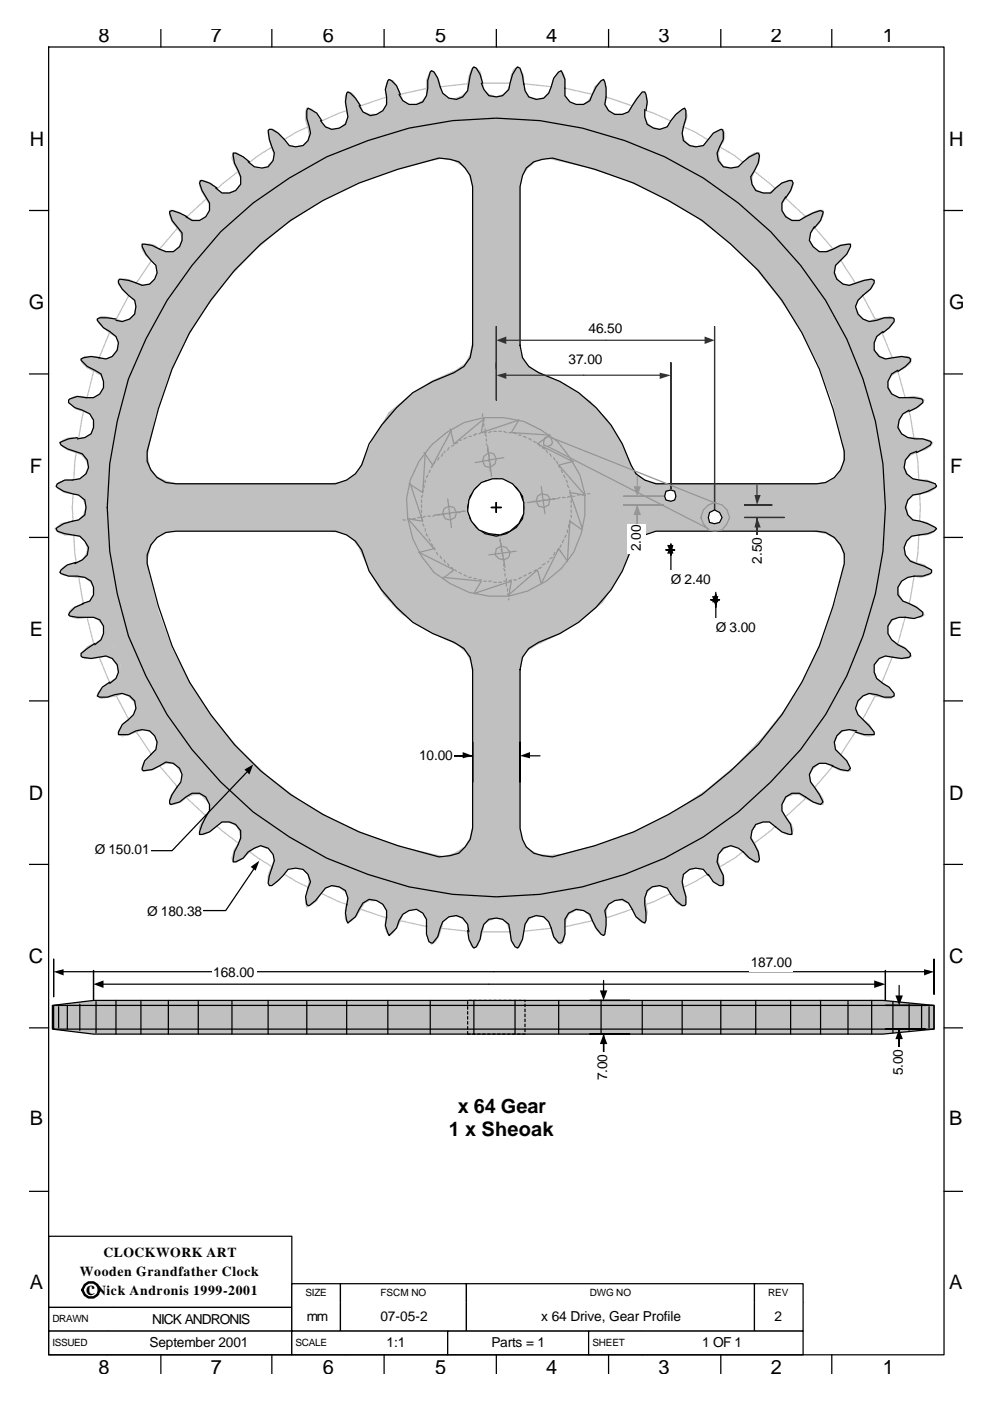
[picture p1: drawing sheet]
<svg xmlns="http://www.w3.org/2000/svg" width="210mm" height="297mm" viewBox="0 0 210 297" stroke-linecap="round" stroke-linejoin="round" font-family="sans-serif">
<path d="M40 45.7l7.1-6.6 7.7-6.1a90.2 90.2 0 0 1 101 0l7.7 6.1 7.2 6.6 6.3 7.4a97.1 97.1 0 0 1 16.1 35.2 89 89 0 0 1-10.8 65.6 83.9 83.9 0 0 1-26.5 28l-8.4 5.1a88.8 88.8 0 0 1-100.3-10.9 88.9 88.9 0 0 1-27.3-39.7l-2.3-9.5a89.2 89.2 0 0 1 0-38.6l2.3-9.5a91.8 91.8 0 0 1 20.2-33.1z" fill="none" stroke="#c0c0c0" stroke-width=".26"/>
<g fill="#c0c0c0" stroke="#c0c0c0" stroke-width=".26">
<path d="M43.7 45.9a79.1 79.1 0 0 1 30.9-19l9.5-2.9 10.1-2.1 11.1-1.4v83.1l-1.6 .3-1.3 .8-.8 1.3-.5 1.6-18.6-20.1 4.3-3.5 4.7-3.1 5.3-2.4 1.9-1.3 1-1.9 .6-2.6v-33.6a6.4 6.4 0 0 0-9-5.1 74.2 74.2 0 0 0-47.9 31.5 71.3 71.3 0 0 0-12.2 31l.5 2.6 1.4 1.9 2.1 1 2.4 .6h32.5l2.4-.3 1.8-.8 1.9-1.8 2.9-6.4 3.4-5.8 18.6 20.1h4.2h-87a110 110 0 0 1 14.2-47.6l5.3-7.4z" fill-rule="evenodd"/>
<path d="M18.3 107.6h83a3.7 3.7 0 0 0 4 4l-20.1 18.5-3.7-4-2.9-4.7-2.4-5.3-1.3-1.9-2.1-1.3-2.7-.3h-33.6l-2.1 .6-1.9 1.3-.8 1.8-.5 2.4 .3 2.9a75.4 75.4 0 0 0 54.5 58.2l8.2 1.9 2.4-.8 2.1-1.3 1-1.9 .6-2.4v-32.8l-.3-2.1-1-2.1-1.9-1.6-6.1-2.9-5.8-3.7 20.1-18.5v-4v87l-11.1-1.3-10.3-2.4a86.2 86.2 0 0 1-40.5-21.7 82.9 82.9 0 0 1-18.8-30.9l-2.9-9.5-2.1-10.4z" fill-rule="evenodd"/>
<path d="M105.3 107.6h86.8a121.4 121.4 0 0 1-9.8 39.7l-4.5 7.9-5 7.4-6.1 6.6-6.6 5.9-7.2 5.3a103.1 103.1 0 0 1-36.7 12.9l-10.9 1.3v-83a3.7 3.7 0 0 0 4-4l18.5 20.1-4.2 3.4-4.8 3.2-5 2.4-2.1 1.3-1.1 1.9-.3 2.6v33.6a5.5 5.5 0 0 0 6.1 5.3l2.9-.2a75.9 75.9 0 0 0 52.1-38.7l3.5-7.7 2.6-7.9 1.9-8.2a6.3 6.3 0 0 0-6.6-6.1h-34.7l-2.1 1.1-1.9 1.8-2.6 6.4-3.7 5.8-18.5-20.1z" fill-rule="evenodd"/>
<path d="M105.3 20.5a109.7 109.7 0 0 1 39.4 10.1l8.2 4.5a72.9 72.9 0 0 1 29.4 33.1l3.7 8.7 2.9 9.5 1.9 10.3 1.6 10.9h-83.1a4.1 4.1 0 0 0-4-4l19.8-18.5 3.8 4 2.9 4.7 2.3 5.3 1.4 1.9 2.1 1.3 2.6 .3h33.6a5.5 5.5 0 0 0 5.3-6.1l-.2-2.9-2.2-8.2-2.9-8-3.7-7.4-4.7-6.9a68.5 68.5 0 0 0-25.4-21.6l-7.4-3.5-8.2-2.6-8.2-1.9-2.4 .5-1.9 1.6-1.3 1.9-.3 2.4v34.9l1.1 2.1 1.8 1.6 6.4 2.9 5.5 3.7-19.8 18.5v4z" fill-rule="evenodd"/>
<path d="M160.6 40.4l1.3 .5h1.3l2.7-2.1 1.3-.5h.8l.3 .8-.3 .8-2.1 3.4v1.3l.8 1.6z" fill-rule="evenodd"/>
<path d="M147.1 31.7a27.1 27.1 0 0 1 6.6 3.7l1.6 .2 1.3-.2 1.1-.8 1-1.4 1.4-.7h1v1.5l-1 2.2a3.3 3.3 0 0 0 .5 4.5l-2.4-.8-1.8-1.4a40.7 40.7 0 0 1-9.3-6.6z" fill-rule="evenodd"/>
<path d="M141.6 28.8l1 .2 4 1.9 1.3 .2 1.3-.2 2.1-2.4 1.1-.8 1.1-.3a3.2 3.2 0 0 1-.8 3.7l-.3 1.6 .3 1.3 .8 1.4a10.1 10.1 0 0 1-5.3-2.4l-2.4-1.1-2.1-1.3-2.4-1.6z" fill-rule="evenodd"/>
<path d="M132.8 25.6a19.6 19.6 0 0 1 6.1 1.6l1.3 .2 1.4-.5 1.8-2.6 1.9-1.4 .5 1.6-.8 2.4-.3 1.6 .6 1.3 1 1.1-.3 .2-4.7-1.6a31.7 31.7 0 0 1-8.5-3.9z" fill-rule="evenodd"/>
<path d="M125.4 23.2l5.3 1.1h1.6l1-.6 1.6-2.6 1.1-1.1 .8-.5 .5 1.6v1a3.5 3.5 0 0 0 1.1 5.1l-.3 .2-2.9-.5-9-2.9-.8-.5z" fill-rule="evenodd"/>
<path d="M115.4 21.6l.8-.3 6.3 1.1 1.3-.3 1.1-.8 .8-1.3 .5-1.6 1.1-1 .8-.6 .5 1.6v2.4l-.3 1.3 .8 1.4 1.3 1-.5 .3a113.8 113.8 0 0 1-14.3-2.9z" fill-rule="evenodd"/>
<path d="M107.7 20.8h3.7l2.6 .3 1.4-.3 1-1 1.1-3 .8-1.3 .8-.5 .5 .8 .3 .8v3.7l.7 1.3 1.6 .8v.3h-5.3l-2.6-.3-6.4-1.1-.5-.2z" fill-rule="evenodd"/>
<path d="M109 14.7l.8-.5a3.7 3.7 0 0 1 1.3 3.7l.3 1.3 .8 1.3 1.6 .6h-2.7l-2.4-.3h-1.8l-1.6-.3 1.6-.5 .8-.8 .5-1.3 .3-1.8z" fill-rule="evenodd"/>
<path d="M191 95.4l.3 .6 .5 3.1 .8 1.6 .8 .8 1.6 .3h1.6l1.3 .5 .8 .8a4.5 4.5 0 0 1-3.4 1.6l-1.6 .3-1.1 1-.5 1.6v-.5l-.5-1.4-.6-4.5v-2.1l-.2-1.8z" fill-rule="evenodd"/>
<path d="M188.9 85.1a14.1 14.1 0 0 1 1.9 5.8l.5 1.1 1.3 .8h1.3l3.2 .5 .8 .5-.5 .8-.8 .6-3.5 1.3-1 1-.3 1.6h-.2a64.9 64.9 0 0 1-2.7-11.9z" fill-rule="evenodd"/>
<path d="M187.1 79.3l.2 .3 1.3 2.9 .8 1.3 1.4 .5h1.3l1.6-.3 1.6 .3 .8 .5-.6 .8-1.3 1.1-2.6 1.1-.8 1.3-.3 1.6-1.6-3.7-.5-2.2-.8-2.1z" fill-rule="evenodd"/>
<path d="M180.4 63.9l.8 .8 2.2 4 2.3 5.8 1.1 1.1 1.1 .5 3.1-.5h1.6l.8 .5-.3 .8-.5 .5-1 .8-2.4 1.4-.8 1v1.6l.2 1.1h-.2l-.8-.8-3.5-6.9-2.1-6.1-1-2.4-.6-1.8z" fill-rule="evenodd"/>
<path d="M178.6 61.6l.5 .2 .8 1.1 1.1 1.6 1 2.1 1.1 1 1.3 .6 1.3-.6 3.2-.5 .8 .5a3.8 3.8 0 0 1-2.6 3l-1.1 .7-.5 1.4v1.6h-.3l-1.6-2.2-1-2.1-1.4-2.1z" fill-rule="evenodd"/>
<path d="M170.9 50.7l3.2 3.5 3.7 5.2 1.1 .8 1.3 .3 2.9-1.1 1.6-.2 .8 .2-.6 1.6-2.9 2.7-.5 1.3 .5 2.4h-.2l-.8-1.1-1.6-1.6-1.6-2.3-1.9-2.4-1.5-2.9-1.6-2.4-1.9-3.5z" fill-rule="evenodd"/>
<path d="M172.5 52.6l1.3 .8h1.4l2.9-1.4 1.3-.2h1l-.5 1.6-.5 .8-2.1 2.1-.3 1.3 .5 1.6-3.1-4z" fill-rule="evenodd"/>
<path d="M167 46.2l1.3 .5h1.3l1.1-.8 1.5-.7 1.4-.6h1v1.1l-.8 1.6-1.8 2.1-.3 1.6 .8 1.3-4.8-5z" fill-rule="evenodd"/>
<path d="M172.2 162.9l-.5 1.6 .3 1.3 1.8 2.4 .8 1.3v1.1h-1l-4-2.1h-1.3l-1.6 .5 4.7-5z" fill-rule="evenodd"/>
<path d="M176.5 157.1l1-.8-.5 1.3 .3 1.3 2.1 2.1 .8 1.4 .2 1h-1.5l-1.1-.2-1.3-.8-1.3-.6h-1.4l-1.3 1.1 1.3-2.4 1.6-1.8z" fill-rule="evenodd"/>
<path d="M182.3 147l.3-.2v.7a3.1 3.1 0 0 0 .5 5.1l1.3 1 .8 1.4 .3 .8-.8 .2h-.8l-1.1-.2-2.6-1.1-1.3 .3-1.4 1 .3-1 1.9-3.7z" fill-rule="evenodd"/>
<path d="M186.3 137.5l.2-.3-.2 1.9-.8 2.1v1.3l.5 1.3 2.4 1.9 1 1.1 .3 .7-.8 .6a15.5 15.5 0 0 1-4.5-1.1l-1.3 .5-1.1 1.1 .3-1.8 2.4-6.4z" fill-rule="evenodd"/>
<path d="M189.2 127.4l.5-.5-.5 3.7-.8 2.4v1.6l.8 1 1 .8 1.6 .8 1.1 1.1 .5 .8-.8 .5h-1.8l-2.9-.5-1.4 .5-1 1.3a26.3 26.3 0 0 1 2.4-10z" fill-rule="evenodd"/>
<path d="M191 118.7l.3 .5v1.1l-.3 2.1-.5 2.4 .3 1.3 .8 1.3 2.6 1.1 1.3 1.1 .6 .8-.8 .5h-.8l-1.1 .2-1.3-.2h-1.6l-1.1 .5-1 1.3h-.3a49 49 0 0 1 2.9-14z" fill-rule="evenodd"/>
<path d="M191.6 111.3h.2l.3 .8-.3 1.8v2.4l.3 1.4 .8 1 3.2 1.1 1 .8 .5 .8a3.7 3.7 0 0 1-3.7 .7l-1.5 .3-1.1 .8-.8 1.3-.3-.2a64.8 64.8 0 0 1 1.4-13z" fill-rule="evenodd"/>
<path d="M192.4 107.9l.2 1.3 1.1 1 2.9 .6 2.1 1.3a3.7 3.7 0 0 1-3.7 1.3l-1.6 .3-1 .8-.6 1.6v-5.1z" fill-rule="evenodd"/>
<path d="M105.3 194.6a43.8 43.8 0 0 1 10.3-1.3l.8 .3-1 .3a3.7 3.7 0 0 0-4.3 3.4l-.2 1.6-.6 1.6-.5 .5-1.1-1.1-1-3.9-.8-1.1z" fill-rule="evenodd"/>
<path d="M113.8 193.9l4.7-1.4 5.1-1 2.1-.3h2.1a14.1 14.1 0 0 1-5.8 1.9l-1.4 .8-.5 1-.2 1.3v1.9l-.3 1.3-.5 .8a3.7 3.7 0 0 1-2.2-3.4l-.5-1.4-1-1-1.6-.3z" fill-rule="evenodd"/>
<path d="M122.2 192.8l1.4-.8 1.8-.5a27.6 27.6 0 0 1 9.3-2.4l-.8 .5-3.7 1.3-1.1 .8-.5 1.4v2.9l-.5 2.3a4.7 4.7 0 0 1-2.4-3.1l-.8-1.3-1.1-.8z" fill-rule="evenodd"/>
<path d="M130.4 190.7l2.4-1.6 6.9-2.9 2.1-.6 1.3-.5h.6l-1.4 1.1-3.9 1.8-1.1 1.1-.5 1.3 .5 2.9-.5 2.4-.8-.3-.5-.5-.8-1-1.4-2.4-1.3-.6z" fill-rule="evenodd"/>
<path d="M138.6 187.8l1.4-1.1 3.9-2.4 5.3-2.4h.6l-.6 .6-3.2 1.8-1 1.1-.3 1.3 .8 3.2v1.3l-.2 .8h-.8l-.8-.5-2.1-3.2-1.4-.5z" fill-rule="evenodd"/>
<path d="M146.3 184.3l2.1-1.6 2.1-1 1.6-1.1 1.4-.5-1.1 1.1v1.3l.3 1.3 .8 1.6 .2 1.6-.2 .8-1.6-.6-2.7-2.9-1.3-.5z" fill-rule="evenodd"/>
<path d="M153.7 179.8a30.4 30.4 0 0 1 6.6-4.7l-.8 1-.2 1.3 1.6 3 .2 1.3-.2 1h-.8l-.6-.5-1-.5-1.9-2.1-1.6-.3z" fill-rule="evenodd"/>
<path d="M160.3 174.8l3.7-3.4 2.7-2.2-.8 1.4v1.3l.8 1.3 1 1.3 .6 1.4-.3 1a3.8 3.8 0 0 1-3.4-1.8l-1.4-.8h-1.3z" fill-rule="evenodd"/>
<path d="M43.7 169l3.9 3.4 1.3 1.3 .8 1.1-1.3-.5h-1.3l-2.4 1.8-1.3 .8h-1.1v-1.6l2.1-3.4v-1.3z" fill-rule="evenodd"/>
<path d="M50 174.8l2.1 1.6 2.1 1.3 1.4 1.3 1 .8-1.3-.5-1.3 .5-1.1 .8-1.3 1.3-1.3 .8h-.8l-.3-.8 .5-1.8a3.5 3.5 0 0 0 .3-5.3z" fill-rule="evenodd"/>
<path d="M56.9 179.6l1 .2a51.6 51.6 0 0 1 11.4 6.1l.5 .5h-.5l-1.3-.5-4-1.8-1.6-.3-1.3 .3-1.8 2.3-1.4 1.1h-.8a3.7 3.7 0 0 1 .6-3.7l.5-1.6-.3-1.3z" fill-rule="evenodd"/>
<path d="M64.3 184.3l1.1 .3a25.6 25.6 0 0 1 8.2 3.7l-3.5-.5-1 .5-1.1 1.1-.8 1.5-1.1 .8-1 .6-.3-.8v-.8l.8-4-.2-1.3z" fill-rule="evenodd"/>
<path d="M72 187.8l2.9 .2 2.1 .8a22.7 22.7 0 0 1 8.7 3.2h-1.6l-4.2-1.1h-1.6l-1 .6-1.6 2.6-1.1 1.1-.8 .5-.5-.8v-1.8l.5-3-.5-1-1.3-1.1z" fill-rule="evenodd"/>
<path d="M79.9 190.7h2.9l2.4 .5 2.4 .3 6.3 1.8-.2 .3h-1.4l-4.2-.8-1.6 .3-1 .8-1.4 2.9-.8 1-.8 .5a3.7 3.7 0 0 1-.5-3.9v-1.3l-.8-1.4z" fill-rule="evenodd"/>
<path d="M88.4 192.5l7.6 .3 5.9 1.1 .5 .2-.3 .3h-3.1l-2.4-.3-1.6 .3-1.1 1-.8 2.9-.8 1.4-.8 .5a7.1 7.1 0 0 1-1-5.3l-.8-1.3-1.3-.8z" fill-rule="evenodd"/>
<path d="M96.8 194.1l6.9 .3 1.3 .2-1.3 .6-1 .8-.8 3.1-.6 1.4-.8 .5-.5-.5a12.9 12.9 0 0 1-.8-4.5l-1-1.4z" fill-rule="evenodd"/>
<path d="M11.6 112.1l1.4-1.1 3.7-.8 1-1 .6-1.6a35.4 35.4 0 0 1 1 11.1h-.3l-.5-2.6-.5-1.6-1.1-.8-1.3-.3h-1.8l-1.4-.5z" fill-rule="evenodd"/>
<path d="M13.2 120.6l.6-.6 1-.2 2.7-1.1 .8-1 .5-1.6 .5 1a71.3 71.3 0 0 1 2.4 11.1v1.9l-.8-1.3-1.1-4.5-.8-1.1-1-.8h-1.6l-2.9-.5-.8-.5z" fill-rule="evenodd"/>
<path d="M14.8 129.6l.5-.6 3.7-1.6 .8-1.3v-1.6a18.9 18.9 0 0 1 3 7.7l1 3.7v1.1h-.3l-1-2.4-.5-1.9-1.1-1.3-1.1-.5h-1.3l-1.8 .2-1.4-.2-.7-.5z" fill-rule="evenodd"/>
<path d="M22 132.7a34.6 34.6 0 0 1 3.7 9.6l-1.9-2.7-1.3-.5-3.2 .5h-1.3l-.8-.5 .3-.8 1.3-1.3 1.3-.6 1.3-.8 .6-1z" fill-rule="evenodd"/>
<path d="M24.9 140.9l1 1.1 1.1 1.6 1 2.1 1.4 2.1 1.8 4.5-.2 .3a24.6 24.6 0 0 0-3.7-5.1l-1.4-.5-1.3 .5-3.2 .6-.8-.6 .3-.7 1.3-1.4 2.4-1.6 .5-1.3z" fill-rule="evenodd"/>
<path d="M28.6 148.6l1.3 2.4 1.3 1.8 1.6 3-1.3-.8-1.1-.3-3.1 1.1-1.4 .2-.8-.2v-.8l1.1-1.6 2.4-1.9 .2-1.3z" fill-rule="evenodd"/>
<path d="M33.1 156l4.7 6.6-1.3-.8h-1.3l-1.3 .6-1.4 .8-2.3 .2v-.8l.2-.8 2.7-2.9 .2-1.3z" fill-rule="evenodd"/>
<path d="M38.1 162.9l4.8 5 .8 1.1a4 4 0 0 0-5.3 1l-1.6 .6h-.8v-1.1a9 9 0 0 1 2.6-3.7v-1.6z" fill-rule="evenodd"/>
<path d="M36 44.6h.8l.8 .3 3.4 1.8h1.3l1.4-.5-3.2 3.7-2.4 2.4 .5-1.6-.2-1.3-1.9-2.4-.5-1.3z" fill-rule="evenodd"/>
<path d="M30.2 51.8h1.5l1.1 .2 1.1 .8 1.3 .6h1.6l1.3-1.1a33.5 33.5 0 0 1-5 6.6l.2-1.3-.2-1.3-.8-1.1-1.3-1-.8-1.4z" fill-rule="evenodd"/>
<path d="M25.1 59.4a3.7 3.7 0 0 1 3.7 .6l1.6 .5 1.3-.3 1.4-1-.3 .8a67.6 67.6 0 0 1-4.5 8.7l-1 1.3v-.5l1.3-3.2 .2-1.3-.2-1.3-2.4-2.1-1.1-1.4z" fill-rule="evenodd"/>
<path d="M20.6 67.6l.8-.5a15.5 15.5 0 0 1 4.5 1.1l1.6-.6 1.3-1.3v.8l-2.1 6.6-3.2 6.9-.7 1.1h-.3v-.8l.5-1.9 1.9-5 .2-1.3-.5-1.4-1.3-.7-1.3-1.1-1.1-1.1z" fill-rule="evenodd"/>
<path d="M17.2 76.1l.8-.5h1.8l2.7 .5 1.3-.5 1.1-1.3 .5-.3-1.3 6.9-2.7 7.9-.8 1.6-.5 .5v-1.3l1.9-7.4v-1.6l-.6-1-2.9-1.6-1-1.1z" fill-rule="evenodd"/>
<path d="M14.6 84.8l1.3-.8 3.9 .3 1.4-.5 .8-1.3 .2 .5-.8 5.8-1 4.2-.8 1.6 .2-5.5-.8-1.3-2.9-1.1-1-1.1z" fill-rule="evenodd"/>
<path d="M12.7 93.8a3.7 3.7 0 0 1 3.7-.8l1.6-.2 1.3-.8 .5-1.3h.3l.3 1v1.9l-1.1 9.2-.3 1.4-.2 .5-.3-.3v-3.2l.3-2.3-.5-1.4-.8-1-2.9-1.1-1.4-.8z" fill-rule="evenodd"/>
<path d="M12.4 102.3l1.9-.5h1.3l1.3-.3 1.1-.8 .8-1.6-.3 6.9-.2 1.3-.6-1.3-.8-1-3.1-.6-1.4-.8-.5-.5z" fill-rule="evenodd"/>
<path d="M100 14.7l.5-.5 1.4 1.1 .8 3.9 1 .8 1.6 .5a62 62 0 0 1-10.3 1.4l-.8-.3 4-1.3 1-1.1v-1.3l.3-1.6z" fill-rule="evenodd"/>
<path d="M91.5 15l.8 .5 .8 1.6 .3 1.3 .5 1.4 1.1 1 1.6 .3v.2a69.5 69.5 0 0 1-11.9 2.7h-2.2a14.1 14.1 0 0 1 5.9-1.9l1.3-.8 .8-1v-3.2l.5-1.3z" fill-rule="evenodd"/>
<path d="M82.5 16.8l.8 .3 1.1 1.6 1.1 2.6 1 .8 1.9 .3-2.4 .8a25.5 25.5 0 0 1-8.5 2.4v-.3l2.7-1 1.3-.8 .5-1.4v-1.3l-.2-1.8 .2-1.4z" fill-rule="evenodd"/>
<path d="M73.8 19.5l.8 .3 .5 .5 .6 1 .8 1.1 .5 1.3 1.3 .6h1.6l.3 .2-1.1 .5-1.3 1.1-7.2 2.9-3.4 1.1h-.5l1.3-1.1 4.2-1.8 1.1-1.1 .5-1.3-.5-2.9v-1.6z" fill-rule="evenodd"/>
<path d="M65.1 22.9l1 .3 1.4 1.3a3.7 3.7 0 0 0 4.5 2.9l-2.4 1.6-7.2 3.5-.2-.3 2.1-1.3 1.1-1.1 .2-1.3-.8-3.2v-1.3z" fill-rule="evenodd"/>
<path d="M57.1 27.4h.8l.8 .6 .8 .8 1.6 2.1 1.6 .2 1.6-.2-2.4 1.6-3.7 2.1-1.3 .5 1-1.1 .3-1.3-1.1-2.9-.2-1.6z" fill-rule="evenodd"/>
<path d="M49.5 32.5h.8l1.6 1 2.1 2.1 1.3 .3 1.6-.5-4 3.1-2.6 1.6 .8-1v-1.4l-1.9-4.2z" fill-rule="evenodd"/>
<path d="M42.3 38.3a4.5 4.5 0 0 1 3.7 1.8l1.1 .8h1.3l1.6-.5-5 4.8-1.1 .7 .5-1.3v-1.3l-1.5-2.6-.6-1.4z" fill-rule="evenodd"/>
</g>
<g fill="none" stroke="#000" stroke-width=".26">
<path d="M102.1 17.6l.6 1.4 1 1.3 1.6 .2 1.3-.2 1.3-1.3 .8-3.2 1.1-1.6 .5 .3 .6 1.6 .2 1.8M102.4 17.6l-.5-1.8-.8-1.3-.6-.3-.2 .3-.6 1.6-.5 3.1a3 3 0 0 1-3.2 1.9 3 3 0 0 1-2.6-2.7l-.5-1.8-.8-1.3-.6-.3-.2 .3-.5 1.8v1.6l-.3 1.6-.8 1.3a3.2 3.2 0 0 1-5-1.6M111.1 17.6l.3 1.6 .8 1.3a2.98 2.98 0 0 0 4.7-2.1l.6-1.8 1-1.3 .6-.3 .8 1.8v3.5a3.4 3.4 0 0 0 5.2 1l1.4-2.9 1-1.3 .6-.3a7.6 7.6 0 0 1 .2 5.3 3.2 3.2 0 0 0 5 1.6l1.9-2.9 1.1-1.3h.5l.3 .5 .2 1.6-.2 1.9M46 39.9l-1.6-1.1-1.8-.5-.3 .5 .6 1.6 1.5 2.6a3 3 0 0 1-1.4 3.4 3 3 0 0 1-3.6-.5M52.9 34.3l-1.3-1.1-1.6-.7h-.5l.2 2.1 1.4 2.9v1.6l-1.1 1.3-1.3 .5h-1.6l-1.3-1M68.3 25.6l-1.1-1.6-1.8-1.1-.3 .6v1.5l.5 1.9a3.1 3.1 0 0 1-.7 3.5 3.1 3.1 0 0 1-3.5 .5l-2.4-2.7-1.3-.8h-.6l-.2 .3 .2 1.8 1.1 3-.3 1.5-1 1.4-1.3 .2-1.6-.2-1.3-1.1M76.5 22.4l-1.1-1.6-1.1-1-.5-.3-.2 .3-.3 1.8 .5 3.2-.5 1.6-1.3 .8-1.6 .2-1.3-.5-1.1-1.3M84.9 20l-.8-1.8-1-1.1-.6-.3-.2 .3-.5 1.9 .2 1.5a3.3 3.3 0 0 1-3.4 4l-1.6-.8-.8-1.3M111.7 35.6l1.5-1.3 1.9-.5 2.1-.3a86.2 86.2 0 0 1 31.8 13.2l6 5.1a68.4 68.4 0 0 1 18.8 26.4l2.9 8.5 2.4 9a6 6 0 0 1-5.8 6.9h-34.1l-2.4-.8-1.9-1.3-1-1.9a30.1 30.1 0 0 0-19.6-19.6l-2.1-1.3-1.3-1.9-.6-2.6v-33.6l.6-2.4zM136.8 23.2v1.6l.5 1.6 1.3 .8 1.4 .2 1.6-.5a8.1 8.1 0 0 1 3.7-4l.2 .6v1.5l-.8 3.2 .3 1.6 1.3 1.1 1.3 .2 1.6-.2 2.1-2.7 1.9-.8 .3 .6v1.5l-1.4 3 .3 1.5 1.1 1.4 1.5 .2 1.6-.2a8.1 8.1 0 0 1 4.3-2.9l.2 .5-.2 1.6-1.6 2.9 .2 1.6 .8 1.3 1.6 .5h1.6l2.4-2.1 1.6-.5h.5l.3 .5-.6 1.6-1 1.6M39.7 45.9l-1.6-.7-1.6-.6-.5 .3 .5 1.8 2.1 2.7v1.6l-.5 1.3-1.3 1.1h-1.6l-2.9-1.4-2.1-.2v.5l.8 1.6 1 1.3a2.86 2.86 0 0 1 .8 4 2.86 2.86 0 0 1-4 .8l-1.5-.6-1.9-.2-.3 .2v.6l.8 1.3 2.7 2.4a3.1 3.1 0 0 1-.5 3.5 3.1 3.1 0 0 1-3.5 .7M46.8 49.1l6.9-6.1 7.7-5.3a82.5 82.5 0 0 1 105.4 14.9 82.5 82.5 0 0 1 3.1 106.3l-6.4 6.9a81.6 81.6 0 0 1-58.2 24.3l-9.3-.5-9.2-1.6-8.7-2.6-8.8-3.5-7.9-4.5-7.7-5.2a87.5 87.5 0 0 1-26.4-37.4l-2.4-8.9a79.8 79.8 0 0 1 0-36.6l2.4-9a90 90 0 0 1 19.5-31.2z"/>
<path d="M55.3 51.8a77.4 77.4 0 0 1 29.1-15.9l8.7-2.4 2.4 .3 1.9 .5 1.3 1.3 1 1.6 .6 2.4v33.6l-.6 2.6-1.3 1.9-2.1 1.3-4.5 1.9-4.2 2.4-3.5 3.1-3.1 3.7-2.7 4-1.6 4.5-1.3 1.9-1.8 1.3-2.4 .8h-33.9a5.9 5.9 0 0 1-6.1-6.9l2.4-9a72.5 72.5 0 0 1 21.7-34.9zM166.7 41.7a2.99 2.99 0 0 0 0 4.2 2.99 2.99 0 0 0 4.2 0l1.6-.7 1.6-.6 .5 .3-.5 1.8-1.3 1.6M172.8 48.1l-.8 1.3-.3 1.6 .8 1.3 1.3 1.1h1.6l2.9-1.4 2.1-.2v.5l-.7 1.6-2.4 2.4a3 3 0 0 0 2.9 4.2l3.2-1.1 1.5-.2 .6 .2v.6l-.8 1.3-2.7 2.4-.5 1.3a3.3 3.3 0 0 0 4.5 2.9l1.6-.5h1.8l.3 .2v.6l-1.1 1.3-1.3 1.1M21.2 75.8l-1.9-.2-1.6 .2-.5 .3v.3l1.3 1.3 2.9 1.6 .6 1.6a2.98 2.98 0 0 1-3.7 3.4l-1.9-.3-1.6 .6-.2 .2v.6l1.3 1 1.6 .6a3.1 3.1 0 0 1 2.4 3.5 3.1 3.1 0 0 1-3.5 2.5M24.6 67.6l-1.8-.2h-1.6l-.6 .2v.3l1.4 1.6 1.3 .8a3 3 0 0 1 1.6 4 3 3 0 0 1-4 1.5M187.3 70.3l-1.3 1-.5 1.4v1.6l1 1.3 1.4 .5 3.4-.5 1.6 .2 .2 .3v.5l-1 1.1-1.6 1.1M190.5 78.5a3.1 3.1 0 0 0-1.3 5l1.6 .8h3.1l1.6 .3 .3 .2v.6l-1.3 1-1.6 .8M16.4 92.8l-1.8 .2-1.9 .8 .3 .6 1.3 .8 3.2 1a3.1 3.1 0 0 1 1.1 3.6 3.1 3.1 0 0 1-3.3 2h-1.5l-1.6 .8-.3 .5 1.6 1.1 3.2 .8 1.3 1 .3 1.6-.3 1.6-1.3 1-3.2 .8-1.6 1.1 .3 .5 1.6 .6 3.1 .5 1.1 1 .8 1.4-.3 1.6-1 1-1.6 .8M192.9 87l-1.3 .8-.8 1.3-.3 1.6 .8 1.3 1.3 .8 1.6 .2h1.6l1.6 .6 .2 .2-.2 .6-2.9 1.6M194.5 95.7a3.1 3.1 0 0 0-2.7 3.3 3.1 3.1 0 0 0 3.2 2.8l1.8 .2 1.6 .6 .3 .5a9.9 9.9 0 0 1-5 1.9 2.95 2.95 0 0 0-1.5 3.4 2.95 2.95 0 0 0 3.1 2.1l1.5 .5 1.9 1.1-.5 .5-1.4 .6-1.8 .2a3.1 3.1 0 0 0-3.2 2.8 3.1 3.1 0 0 0 2.7 3.3l1.6 .5 1.5 .8v.6l-.2 .2-1.6 .5h-1.9a3.3 3.3 0 0 0-3.4 4l1.1 1.3 2.9 1.4 1.3 1v.6l-.3 .2-1.6 .5-1.8-.2h-1.3l-1.6 .5-.8 1.3v1.6l.8 1.3 1.3 1.1 1.6 .8 1 1.1v.5l-.2 .2-1.6 .3-3.4-.5-1.4 .5-1 1.3v1.6l.5 1.3 1.3 1.1 1.3 .8 1.1 1.3v.5l-.5 .3h-1.6l-1.6-.5a3.3 3.3 0 0 0-4.5 2.9l.5 1.3 2.4 2.4 1.1 1.3v.6h-2.1l-1.9-.6M16.1 119.2l-1.8 .6-1.3 1-.3 .6 .3 .2 1.6 .5h1.8l1.6 .3 1.3 .8 .5 1.3v1.6l-.8 1.3-1.5 .6M33.3 113.9l1.9-1 2.1-.3h33.9l2.4 .8 1.8 1.3 1.3 1.9 1.6 4.5 2.7 4 3.1 3.7 3.5 3.1 4.2 2.4 4.5 1.9 2.1 1.3 1.3 1.8 .6 2.7v33.6l-.6 2.4-1 1.6-1.3 1.3-1.9 .5-2.4 .3-8.7-2.4a73.3 73.3 0 0 1-44.2-34.7l-3.7-7.6-2.9-8.5-2.4-9v-1.8l.8-2.2z"/>
<path d="M101.1 103.4l1.8-1.4 2.4-.5 2.1 .5 2.1 1.4 1.4 1.8 .2 2.4-.2 2.4a6 6 0 0 1-8 3.2 6 6 0 0 1-3.2-8zM105.3 102.6v10M105.3 107.6h5M17.7 128l-1.8 .8-1.1 1-.2 .6 .2 .2 1.6 .3h3.4l1.4 .5a3.4 3.4 0 0 1-1.1 5.3M20.1 136.4l-2.9 2.2v.5l.3 .2 1.8 .3 3.2-.5a3.1 3.1 0 0 1 2.6 2.6 3.1 3.1 0 0 1-1.8 3.2M112.2 137.5l2.1-1.3a30.1 30.1 0 0 0 19.6-19.6l1-1.9 1.9-1.3 2.4-.8h34.1a5.9 5.9 0 0 1 5.8 6.9l-2.4 9a75.9 75.9 0 0 1-15.8 29.4l-5.9 5.5-6 5.1a86.2 86.2 0 0 1-31.8 13.2l-2.1-.3-1.9-.5-1.5-1.3-.8-1.6-.6-2.4v-33.6l.6-2.7zM23.3 144.6l-1.6 1.1-1.1 1.8 .6 .3h1.6l1.5-.5a3.1 3.1 0 0 1 4.5 2.9l-.5 1.3-2.4 2.1-.8 1.6v.6h2.2l1.5-.8a3.1 3.1 0 0 1 3.6 .4 3.1 3.1 0 0 1 .7 3.5l-2.4 2.4-.5 1.9 .2 .2 1.9-.2 2.9-1.6a3 3 0 0 1 3.1 1.7 3 3 0 0 1-.7 3.6l-1.1 1.6-.5 1.3v.5l.2 .3 1.9-.6 1.3-1 1.3-.8a3 3 0 0 1 3.7 3.7 10.8 10.8 0 0 0-2.1 5h.6l1.5-.5 2.7-2.1h1.6l1.3 .5 1.1 1.3v1.6l-1.4 2.9-.2 2.1h.5l1.6-.8 1.1-1.3 1.3-.8 1.3-.5a3.1 3.1 0 0 1 2.4 4.8l-.6 1.5-.2 1.6 .2 .6h.6l1.3-1.1 2.1-2.4 1.6-.2 1.6 .2 1.1 1.1 .5 1.6-1.1 3.1 .3 1.6 .3 .3h.2l1.3-1.1 2.2-2.6 1.3-.5 1.6 .2 1.3 .8 .5 1.6-.2 1.6M181.8 155l-1.6-.3a3 3 0 0 0-2.9 4.2l2.4 2.4 .7 1.6-.5 .5-1.6-.2-1.8-.8M176.7 162.4l-1.5-.6h-1.4l-1.3 .8-.8 1.6 .3 1.6 1.8 2.7 .8 1.5-.5 .6-1.6-.6-2.9-1.8a3 3 0 0 0-3.7 3.7l1.8 2.9 .3 2.1h-.5l-1.6-.5-2.7-2.1h-1.3l-1.6 .5-.8 1.3-.2 1.6 1.6 2.9 .2 1.6-.2 .5h-.6l-1.3-.8-1.3-1.3-1.1-.8a2.95 2.95 0 0 0-3.7 .5 2.95 2.95 0 0 0-.2 3.8l.8 1.5v1.9l-.3 .3h-.5l-1.4-.8-1-1.6M73.6 191.7l-.3 1.9 .3 1.6 .2 .5 1.6-1.3 1.6-2.9 1.3-.8a3.3 3.3 0 0 1 3.7 3.9M82 194.4l-.2 1.8 .7 2.1 1.6-1.5 .6-1.6 .8-1.3 1.3-.8 1.6-.3 1.3 .8 .8 1.3v1.6M90.5 196.2v1.9l.5 1.6 .5 .2h.3l1.1-1.3 .5-1.8a3.1 3.1 0 0 1 3.4-2.7 3.1 3.1 0 0 1 2.7 3.5"/>
<path d="M150.3 185.6l-1.1-1.3-1.6-.2-1.3 .2-1.3 1.1-.3 1.6 .8 3.1v1.6l-.2 .3h-.6l-1.3-1.1-1.1-1.3-.7-1.3a2.98 2.98 0 0 0-4.8 2.1v1.3l.3 1.9v1.6l-.3 .5-1.9-1.3-1.6-2.9-1.3-.8-1.6 .2-1.3 .8-.8 1.4 .3 1.5v1.6l-.3 1.9-.2 .2-.6-.2-1-1.3-1.4-2.9-1.3-.8-1.6-.3-1.6 .8-.7 1.3v3.2l-.6 1.6-.8 .2-1-1.3-.6-1.8a2.98 2.98 0 0 0-4.7-2.2l-.8 1.4-.5 3.1-1.1 1.9-.5-.3-.8-1.3-.6-3.4-1.3-1.1a3 3 0 0 0-4.5 2.7l-.2 1.5-.8 1.6-.6 .3-1-1.9-.3-1.8"/>
</g>
<g fill="none" stroke="#969696" stroke-width=".26">
<path d="M91.3 99.7l-.3 .5M91.5 94.4l3.2-2.7 3.7-2.1 4.3-1.1h4.2l4.2 .8 3.7 1.9 3.5 2.4 2.6 3.4a17.5 17.5 0 0 1 2.4 16.2 18.8 18.8 0 0 1-15.4 13.2 20.2 20.2 0 0 1-15.8-5 21 21 0 0 1-5.8-15.7l.7-3.9 1.9-4zM91.8 98.6l-.3 .5M92.3 97.8l-.2 .5M93.1 97l-.2 .5M93.9 96.2l-.2 .5M94.5 95.7l-.3 .3M95.2 94.9l-.2 .5M96.3 94.4l-.5 .2M97.1 93.8l-.5 .3M97.4 93.3h.5M99 92.8l-.6 .2"/>
<path d="M99.5 92.5h.5M101.1 92l-.6 .3M102.1 91.7l-.5 .3M102.4 87.8v.5M102.7 88.8v.5M102.7 89.9v.5M102.7 91.7h.5M102.9 90.9v.6M102.9 92l.3 .5M103.2 93v.6M103.2 94.1l.3 .5M103.5 95.2v.5"/>
<path d="M103.7 96.2v.5M103.7 97.3v.5M104 98.3v.6M104 99.4v.5M104.2 91.5l-.5 .2M104.8 91.5h.5M105.8 91.5h.6M106.9 91.5l.5 .2M107.9 91.7h.6M109 91.7l.5 .3M110.1 92.3h.5M111.1 92.5l.6 .3"/>
<path d="M112.2 93h.2l.3 .3M113.2 93.6l.6 .2M114.3 94.1l.3 .5M115.1 94.9l.5 .3M115.9 95.4l.3 .6M116.7 96.2l.2 .5M117.5 97l.2 .5M118 97.8l.3 .3v.2M118.5 98.9l.3 .2M119.1 99.7l.2 .5M85.5 110.2h.5M86.5 110h.5"/>
<path d="M87.6 110h.5M88.6 109.7h.6M89.4 106v.5M89.4 107.1v.5M89.4 108.1v.6M89.4 109.2v.5M89.4 110l.3 .5M89.7 105l-.3 .5M89.7 103.9v.5M89.7 111l.3 .6M90 102.8v.6M90.2 109.4l-.5 .3"/>
<path d="M90.2 101.8v.5M90.2 112.1v.5M90.5 113.2v.2l.3 .3M90.8 109.4h.5M90.8 100.7l-.3 .5M91 114.2l.3 .5M91.5 115.3l.3 .5M92.1 116.1l.2 .5M92.3 109.2l-.5 .2M92.6 117.1l.3 .6M92.9 109.2h.5M93.4 117.9l.3 .5"/>
<path d="M94.2 118.7l.3 .5M94.5 108.9l-.6 .3M95 108.9h.5M95 119.5l.2 .5M96 108.7h.6M97.1 108.7h.5M98.2 108.4h.5M99.7 108.1l-.5 .3M100.3 108.1h.5M101.9 107.9l-.6 .2M102.4 107.9h.5M103.5 107.6h.5"/>
<path d="M104.2 100.5v.5M104.2 101.5l.3 .5M104.5 102.6v.5M104.5 103.6l.3 .6M104.5 107.6h.5M104.8 104.7v.5M105 105.7v.6M105 106.8v.5M105.3 107.9v.5M105.3 108.9l.3 .5M105.6 110v.5M105.6 111l.2 .6"/>
<path d="M105.6 107.3h.5M105.8 112.1v.5M106.1 113.2v.5M106.1 114.2v.5M106.4 115.3v.5M106.4 116.3v.6M106.6 117.4v.5M106.6 118.4l.3 .6M106.6 107.3h.6M106.9 119.5v.5M107.7 107.1h.5M109.3 106.8l-.6 .3"/>
<path d="M109.8 106.8h.5M111.4 106.5l-.5 .3M111.9 106.5h.5M113 106.3h.5M114 105.2l.8-.5 1.4 .3 .5 .7-.3 1.4-1 .5-1.1-.3-.5-1zM114 106.3h.6M114.8 103.1l.8 5.8M115.1 106h.5M115.6 119.5l-.5 .3M116.4 119l-.2 .2M116.7 105.7l-.5 .3M117.2 105.7h.5"/>
<path d="M117.2 118.2l-.5 .2M117.7 117.1l-.2 .6M118 105.7l-5.8 .8M118.5 116.3l-.2 .6M118.8 105.5l-.5 .2M119.1 115.5l-.3 .6M119.3 105.5h.6M119.6 100.7l.3 .5M119.6 114.5l-.3 .5M120.1 101.8l.3 .5M120.1 113.4l-.2 .5M120.4 102.8l.2 .6"/>
<path d="M120.4 112.4v.5M120.6 111.3v.5M120.9 105.2l-.5 .3M120.9 103.9v.5M120.9 110.2v.6M121.2 105v.5M121.2 106v.5M121.2 107.1v.5M121.2 108.1v.6M121.2 109.2v.5M121.4 105.2h.6M122.5 105h.5"/>
<path d="M123.6 105h.5M124.6 104.7h.5M95.8 120.3l.2 .3M96.6 120.8l.2 .3M97.4 121.4l.5 .2M98.4 121.9l.6 .2M99.5 122.4h.5M100.5 122.7h.6M101.6 122.9h.5M102.7 123.2h.5M103.7 123.2h.5M104.8 123.5h.5"/>
<path d="M105.8 123.5h.6M106.9 120.6l.3 .5M107.2 121.6v.5M107.4 122.7v.5h-.5M107.4 123.7v.6M107.7 124.8v.5M107.7 125.9l.2 .5M107.9 126.9v.3M108.5 122.9l-.6 .3M109 122.9h.5M110.6 122.4l-.5 .3M111.7 121.9l-.6 .2"/>
<path d="M112.7 121.4l-.5 .2M113.8 120.8l-.6 .3M114.8 120.3l-.5 .3"/>
</g>
<path d="M100.5 103.9a5.9 5.9 0 0 1 8.2-1.3 6.1 6.1 0 0 1 1.4 8.4l-1.9 1.6-2.1 .8-2.4-.2a5.6 5.6 0 0 1-4.2-7.2z" fill-rule="evenodd" fill="#fff" stroke="#000" stroke-width=".26"/>
<g fill="none" stroke="#969696" stroke-width=".26">
<path d="M90.2 96l-.5 8.4-2.9-1.8M95.8 91.2l-4 7.4-1.8-2.6M102.7 88.5l-.6 3.2 8-2.6-1.6 2.6 8.2 .6-2.7 1.8 7.4 3.7M102.7 88.8l-6.4 5.3-.8-3.2M102.7 96.7l1-.7 1.1 .2 .5 1.1-.3 1-1 .8-1.1-.2-.5-1.1zM103.5 94.6l.7 5.9M106.9 97l-6.1 1.1M121.7 97.8l-3.2 .8 5.6 6.4-3.2-.6 2.7 7.7M87 102.6l2.7 7.9-3.2-.5 5.6 6.3-3.2 .8 7.4 3.7-2.4 1.9M95 105.7l.8 6.1M98.4 108.4l-6.1 .8M105.3 116.3l1.1-.5 1 .3 .8 1-.3 1.1-1 .5-1.1-.3-.8-.7z"/>
<path d="M106.1 114.5l1.1 5.8M109.5 116.9l-5.8 .8M123.6 112.4l-2.7-1.9-.5 8.5-1.9-2.7-3.7 7.4-.8-2.9-6.1 5.3M93.9 122.4l8.2 .8-1.6 2.7 8-2.7-.6 3.2"/>
<circle cx="95.4" cy="108.8" r="1.48"/>
</g>
<path d="M10.3 262.1h51.6v15.1h-51.6z" fill-rule="evenodd" fill="#fff" stroke="#000" stroke-width=".26"/>
<path d="M61.9 272.2h10.3v3.9h-10.3z" fill-rule="evenodd" fill="#fff"/>
<path d="M61.9 276.1v-3.9h10.3v3.9" fill="none" stroke="#000" stroke-width=".26"/>
<path d="M72.2 272.2h26.8v3.9h-26.8z" fill-rule="evenodd" fill="#fff"/>
<path d="M72.2 276.1v-3.9h26.8v3.9" fill="none" stroke="#000" stroke-width=".26"/>
<path d="M99 272.2h61.1v3.9h-61.1z" fill-rule="evenodd" fill="#fff"/>
<path d="M99 276.1v-3.9h61.1v3.9" fill="none" stroke="#000" stroke-width=".26"/>
<path d="M160.1 272.2h10.3v3.9h-10.3z" fill-rule="evenodd" fill="#fff"/>
<path d="M160.1 276.1v-3.9h10.3v3.9" fill="none" stroke="#000" stroke-width=".26"/>
<path d="M10.3 277.2h13.5v5h-13.5z" fill-rule="evenodd" fill="#fff"/>
<path d="M23.8 277.2h-13.5v5h13.5" fill="none" stroke="#000" stroke-width=".26"/>
<path d="M23.8 277.2h38.1v5h-38.1z" fill-rule="evenodd" fill="#fff"/>
<path d="M23.8 277.2h38.1v5h-38.1" fill="none" stroke="#000" stroke-width=".26"/>
<path d="M61.9 276.1h10.3v6.1h-10.3z" fill-rule="evenodd" fill="#fff"/>
<path d="M61.9 276.1v6.1h10.3v-6.1" fill="none" stroke="#000" stroke-width=".26"/>
<path d="M72.2 276.1h26.8v6.1h-26.8z" fill-rule="evenodd" fill="#fff"/>
<path d="M72.2 276.1v6.1h26.8v-6.1" fill="none" stroke="#000" stroke-width=".26"/>
<path d="M99 276.1h61.1v6.1h-61.1z" fill-rule="evenodd" fill="#fff"/>
<path d="M99 276.1v6.1h61.1v-6.1" fill="none" stroke="#000" stroke-width=".26"/>
<path d="M160.1 276.1h10.3v6.1h-10.3z" fill-rule="evenodd" fill="#fff"/>
<path d="M160.1 276.1v6.1h10.3v-6.1" fill="none" stroke="#000" stroke-width=".26"/>
<path d="M10.3 282.2h12.5v5h-12.5z" fill-rule="evenodd" fill="#fff"/>
<path d="M22.8 282.2h-12.5v5h12.5" fill="none" stroke="#000" stroke-width=".26"/>
<path d="M22.8 282.2h39.1v5h-39.1z" fill-rule="evenodd" fill="#fff"/>
<path d="M22.8 282.2h39.1v5h-39.1" fill="none" stroke="#000" stroke-width=".26"/>
<path d="M61.9 282.2h11.4v5h-11.4z" fill-rule="evenodd" fill="#fff"/>
<path d="M73.3 282.2h-11.4v5h11.4" fill="none" stroke="#000" stroke-width=".26"/>
<path d="M73.3 282.2h21.7v5h-21.7z" fill-rule="evenodd" fill="#fff"/>
<path d="M73.3 282.2h21.7v5h-21.7" fill="none" stroke="#000" stroke-width=".26"/>
<path d="M95 282.2h29.9v5h-29.9z" fill-rule="evenodd" fill="#fff" stroke="#000" stroke-width=".26"/>
<path d="M124.9 282.2h11.4v5h-11.4z" fill-rule="evenodd" fill="#fff"/>
<path d="M136.3 282.2h-11.4v5h11.4" fill="none" stroke="#000" stroke-width=".26"/>
<path d="M136.3 282.2h34.1v5h-34.1z" fill-rule="evenodd" fill="#fff"/>
<path d="M136.3 282.2h34.1v5h-34.1" fill="none" stroke="#000" stroke-width=".26"/>
<path d="M200.3 252.6h4z" fill="#fff"/>
<g fill="none" stroke="#000" stroke-width=".26">
<path d="M10.3 10h190v277.2h-190zM34.1 6.2v3.8M57.7 6.2v3.8M81.5 6.2v3.8M105.3 6.2v3.8M129.1 6.2v3.8M152.9 6.2v3.8M176.5 6.2v3.8M6.3 44.6h4M200.3 44.6h4M6.3 79.3h4M200.3 79.3h4"/>
<path d="M6.3 113.9h4M200.3 113.9h4M6.3 148.6h4M200.3 148.6h4M6.3 183.3h4M200.3 183.3h4M6.3 217.9h4M200.3 217.9h4M6.3 252.6h4M200.3 252.6h4M34.1 287.2v4.1M57.7 287.2v4.1"/>
<path d="M81.5 287.2v4.1M105.3 287.2v4.1M129.1 287.2v4.1M152.9 287.2v4.1M176.5 287.2v4.1"/>
</g>
<path d="M105.3 76.9v7.9zM142.3 76.9v26.7z" fill-rule="evenodd" fill="#fff"/>
<path d="M105.3 76.9v7.9v-7.9M107.2 79.6h33M142.3 76.9v26.7v-26.7" fill="none" stroke="#333" stroke-width=".26"/>
<g fill="#333">
<path d="M105.3 79.6l2.1-.6v1.3z"/>
<path d="M140 79l2.3 .6-2.3 .7z"/>
</g>
<g fill="#fff">
<path d="M120.4 74h7.7v4.2h-7.7z" fill-rule="evenodd"/>
<path d="M105.3 69.2v9zM151.6 69.2v38.9z" fill-rule="evenodd"/>
</g>
<path d="M105.3 69.2v9v-9M107.2 72.1h42.6M151.6 69.2v38.9v-38.9" fill="none" stroke="#333" stroke-width=".26"/>
<g fill="#333">
<path d="M105.3 72.1l2.1-.8v1.6z"/>
<path d="M149.5 71.3l2.1 .8-2.1 .8z"/>
</g>
<g fill="#fff">
<path d="M124.6 67.6h7.7v4h-7.7z" fill-rule="evenodd"/>
<path d="M158 109.7h8.4zM158 107.1h5.8zM160.6 109.7v6.9z" fill-rule="evenodd"/>
</g>
<path d="M158 109.7h8.4h-8.4M158 107.1h5.8h-5.8M160.6 109.7v6.9v-6.9M160.6 102.8v2.4M160.6 111.6v2.3" fill="none" stroke="#333" stroke-width=".26"/>
<g fill="#333">
<path d="M160.6 109.7l.8 2.1h-1.3z"/>
<path d="M160.1 105h1.3l-.8 2.1z"/>
</g>
<g fill="#fff">
<path d="M158.5 113.4h4.2v6.4h-4.2z" fill-rule="evenodd"/>
<path d="M132.3 107.1h8.5zM132.3 105.2h8.5zM135.2 107.1v7.1z" fill-rule="evenodd"/>
</g>
<path d="M132.3 107.1h8.5h-8.5M132.3 105.2h8.5h-8.5M135.2 107.1v7.1v-7.1M135.2 101v2.1M135.2 109.2v2.1" fill="none" stroke="#969696" stroke-width=".26"/>
<g fill="#969696">
<path d="M135.2 107.1l.8 2.1h-1.6z"/>
<path d="M134.4 103.1h1.6l-.8 2.1z"/>
</g>
<path d="M133.1 111h4v6.4h-4z" fill-rule="evenodd" fill="#fff"/>
<path d="M115.6 92.8l.8-.3 .5 .5 .3 .8-.3 .6-.7 .2-.8-.2v-.8zM116.2 94.6l34.1 17.5M116.9 92.8l35.2 14M149.2 108.1l1.1-1 1.3-.6 1.6 .6 1.1 1a2.95 2.95 0 0 1-2.6 4.5 2.95 2.95 0 0 1-2.5-4.5z" fill="none" stroke="#969696" stroke-width=".26"/>
<g fill="#fff" stroke="#000" stroke-width=".26">
<path d="M150.5 108.7l1.1-.6 1.1 .6 .5 1-.5 1.1-1.1 .2-1.1-.2-.2-1.1z" fill-rule="evenodd"/>
<path d="M141.3 104.2l1-.3 .8 .3 .3 1-.3 .8-.8 .3-1-.3-.3-.8z" fill-rule="evenodd"/>
</g>
<path d="M141.3 116.6h1.8zM142.3 115.5v2.2z" fill-rule="evenodd" fill="#fff"/>
<path d="M141.3 116.6h1.8h-1.8M142.3 117.7v-2.2v2.2M142.3 117.7v-1.1v6.3M142.3 115.3v1.3" fill="none" stroke="#000" stroke-width=".26"/>
<path d="M142.3 115.3l.6 2.1h-1.3zM141.6 115.5h1.3l-.6 2.2z" fill="#000"/>
<g fill="#fff">
<path d="M141.8 120.8h9.3v4h-9.3z" fill-rule="evenodd"/>
<path d="M150.8 127.2h1.9zM151.9 126.1v2.1z" fill-rule="evenodd"/>
</g>
<path d="M150.8 127.2h1.9h-1.9M151.9 128.2v-2.1v2.1M151.9 128.8v-1.6v6.1M151.9 125.6v1.6" fill="none" stroke="#000" stroke-width=".26"/>
<path d="M151.9 125.6l.5 2.1h-1.3zM151.1 126.4h1.3l-.5 2.4z" fill="#000"/>
<g fill="#fff">
<path d="M151.3 131.1h9.3v4h-9.3z" fill-rule="evenodd"/>
<path d="M11.4 203.4v7.9zM198.2 203.4v7.4z" fill-rule="evenodd"/>
</g>
<path d="M11.4 203.4v7.9v-7.9M13.2 206h183.1M198.2 203.4v7.4v-7.4" fill="none" stroke="#000" stroke-width=".26"/>
<path d="M11.4 206l2.1-.5v1.3zM196.1 205.5l2.1 .5-2.1 .8z" fill="#000"/>
<g fill="#fff">
<path d="M159 202.1h9.3v3.9h-9.3z" fill-rule="evenodd"/>
<path d="M19.8 205.8v8.4zM187.9 205.8v8.4z" fill-rule="evenodd"/>
</g>
<path d="M19.8 205.8v8.4v-8.4M21.7 208.7h164M187.9 205.8v8.4v-8.4" fill="none" stroke="#000" stroke-width=".26"/>
<path d="M19.8 208.7l2.2-.8v1.6zM185.5 207.9l2.4 .8-2.4 .8z" fill="#000"/>
<path d="M45 204.2h9.5v3.9h-9.5z" fill-rule="evenodd" fill="#fff"/>
<path d="M11.1 213.2l8.7-1.1h167.5l10.9 1.1v5l-10.9 1.1h-167.5l-8.7-1.1z" fill-rule="evenodd" fill="#c0c0c0" stroke="#000" stroke-width=".26"/>
<g fill="none" stroke="#000" stroke-width=".26">
<path d="M11.4 213.2h186.8v5h-186.8zM109.3 212.1v7.2M118.5 212.1v7.2M127.5 212.1v7.2M136.3 212.1v7.2M144.7 212.1v7.2M152.9 212.1v7.2M160.3 212.1v7.2M167.7 212.1v7.2M174.1 212.1v7.2M179.9 212.1v7.2M184.9 212.1v7.2"/>
<path d="M189.4 212.4v6.6M192.9 212.9v5.6M195.5 213.2v5"/>
</g>
<path d="M125.1 219.3h8.5zM125.1 212.1h8.5zM128.1 219.3v6.8z" fill-rule="evenodd" fill="#c0c0c0"/>
<path d="M125.1 219.3h8.5h-8.5M125.1 212.1h8.5h-8.5M128.1 219.3v6.8v-6.8M128.1 207.9v2.4M128.1 221.1v2.4" fill="none" stroke="#000" stroke-width=".26"/>
<path d="M127.3 210h1.6l-.8 2.1zM128.1 219.3l.8 2.1h-1.6z" fill="#000"/>
<path d="M125.9 223h4v6.3h-4z" fill-rule="evenodd" fill="#fff"/>
<g fill="none" stroke="#000" stroke-width=".26">
<path d="M12.4 213.4v4.5M14.3 213.2v5M16.9 212.9v5.6M20.4 212.4v6.6M24.6 212.1v7.2M29.9 212.1v7.2M35.7 212.1v7.2M42.1 212.1v7.2M49.2 212.1v7.2M56.9 212.1v7.2M65.1 212.1v7.2M73.6 212.1v7.2"/>
<path d="M82.3 212.1v7.2M91.3 212.1v7.2M100.5 212.1v7.2M197.1 213.4v4.5"/>
</g>
<path d="M187.9 218.2h8.4zM187.9 213.2h8.4zM190.8 218.2v6.9z" fill-rule="evenodd" fill="#fff"/>
<path d="M187.9 218.2h8.4h-8.4M187.9 213.2h8.4h-8.4M190.8 218.2v6.9v-6.9M190.8 208.9v2.1M190.8 220v2.4" fill="none" stroke="#000" stroke-width=".26"/>
<path d="M190 211h1.6l-.8 2.2zM190.8 218.2l.8 2.1h-1.6z" fill="#000"/>
<g fill="#fff">
<path d="M188.6 221.9h4v6.3h-4z" fill-rule="evenodd"/>
<path d="M100.3 157.3v8.5zM110.3 157.3v8.5zM92.3 160.2h8z" fill-rule="evenodd"/>
</g>
<path d="M100.3 157.3v8.5v-8.5M110.3 157.3v8.5v-8.5M96 160.2h2.2M100.3 160.2h-8h8M112.2 160.2h2.4" fill="none" stroke="#000" stroke-width=".26"/>
<path d="M98.2 159.5l2.1 .7-2.1 .6zM110.3 160.2l2.1-.7v1.3z" fill="#000"/>
<g fill="#fff">
<path d="M88.6 158.1h7.7v4h-7.7z" fill-rule="evenodd"/>
<path d="M104.2 107.6h2.2zM105.3 106.5v2.2z" fill-rule="evenodd"/>
</g>
<path d="M104.2 107.6h2.2h-2.2M105.3 108.7v-2.2v2.2M52.4 163.7l-15.9 16.7h-4.8" fill="none" stroke="#000" stroke-width=".26"/>
<path d="M51.9 163.2l1.8-1.1-.8 2.1z" fill="#000"/>
<g fill="#fff">
<path d="M19.6 178.2h12.4v4h-12.4z" fill-rule="evenodd"/>
<path d="M104.2 107.6h2.2zM105.3 106.5v2.2z" fill-rule="evenodd"/>
</g>
<path d="M104.2 107.6h2.2h-2.2M105.3 108.7v-2.2v2.2M54 184.1l-6.1 9h-5" fill="none" stroke="#000" stroke-width=".26"/>
<path d="M53.2 183.8l1.8-1.3-.8 2.1z" fill="#000"/>
<path d="M30.7 190.9h12.4v4.3h-12.4z" fill-rule="evenodd" fill="#fff"/>
<path d="M18 272.4l.8-.5h1l.8 .5 .6 1.1-.6 1-.8 .6h-1l-.8-.6-.5-1z" fill="none" stroke="#000" stroke-width=".53"/>
<g fill="none" stroke="#000" stroke-width=".26">
<path d="M99.2 218.7v.6h.5M99.2 212.4v.5M99.2 213.4v.6M99.2 214.5v.5M99.2 215.5v.6M99.2 216.6v.5M99.2 217.7v.5M99.5 212.1h.5M100.3 219.3h.5M100.5 212.1h.6M101.3 219.3h.6M101.6 212.1h.5"/>
<path d="M102.4 219.3h.5M102.7 212.1h.5M103.5 219.3h.5M103.7 212.1h.5M104.5 219.3h.5M104.8 212.1h.5M105.6 219.3h.5M105.8 212.1h.6M106.6 219.3h.6M106.9 212.1h.5M107.7 219.3h.5M107.9 212.1h.6"/>
<path d="M108.7 219.3h.6M109 212.1h.5M109.8 219.3h.5M110.1 212.1h.5M110.9 219.3h.5M111.1 212.1h.3v.3M111.4 212.9v.5M111.4 214v.5M111.4 215v.5M111.4 216.1v.5M111.4 217.1v.6M111.4 218.2v.5"/>
</g>
<g font-size="4.2">
<text x="20.9" y="8.9">8</text>
<text x="44.7" y="8.9">7</text>
<text x="68.5" y="8.9">6</text>
<text x="92.3" y="8.9">5</text>
<text x="115.9" y="8.9">4</text>
<text x="139.7" y="8.9">3</text>
<text x="163.5" y="8.9">2</text>
<text x="187.3" y="8.9">1</text>
<text x="6.3" y="30.9">H</text>
<text x="201.3" y="30.9">H</text>
<text x="6.1" y="65.5">G</text>
<text x="201.3" y="65.5">G</text>
<text x="6.3" y="100.2">F</text>
<text x="201.6" y="100.2">F</text>
<text x="6.3" y="134.8">E</text>
<text x="201.3" y="134.8">E</text>
<text x="6.1" y="169.5">D</text>
<text x="201.3" y="169.5">D</text>
<text x="6.1" y="204.2">C</text>
<text x="201.3" y="204.2">C</text>
<text x="6.3" y="238.6">B</text>
<text x="97.1" y="235.9">x 64 Gear</text>
<text x="201.3" y="238.6">B</text>
<text x="95.2" y="240.9">1 x Sheoak</text>
<text x="6.3" y="273.2">A</text>
<text x="18.3" y="274.5">c</text>
<text x="201.3" y="273.2">A</text>
<text x="20.9" y="291.2">8</text>
<text x="44.7" y="291.2">7</text>
<text x="68.5" y="291.2">6</text>
<text x="92.3" y="291.2">5</text>
<text x="115.9" y="291.2">4</text>
<text x="139.7" y="291.2">3</text>
<text x="163.5" y="291.2">2</text>
<text x="187.3" y="291.2">1</text>
</g>
<g font-size="2.9">
<text x="124.9" y="70.6">46.50</text>
<text x="120.6" y="77.2">37.00</text>
<text x="136" y="116.9" transform="rotate(-90 136 116.9)">2.00</text>
<text x="161.7" y="119.5" transform="rotate(-90 161.7 119.5)">2.50</text>
<text x="142.3" y="123.7">Ø 2.40</text>
<text x="151.9" y="134.1">Ø 3.00</text>
<text x="88.9" y="161">10.00</text>
<text x="20.1" y="181.2">Ø 150.01</text>
<text x="31.2" y="194.1">Ø 180.38</text>
<text x="45.2" y="207.1">168.00</text>
<text x="159.3" y="205">187.00</text>
<text x="191.6" y="228" transform="rotate(-90 191.6 228)">5.00</text>
<text x="128.9" y="229" transform="rotate(-90 128.9 229)">7.00</text>
<text x="22" y="266.6">CLOCKWORK ART</text>
<text x="16.9" y="270.6">Wooden Grandfather Clock</text>
<text x="20.4" y="274.5">Nick Andronis 1999-2001</text>
<text x="32.3" y="280.6">NICK ANDRONIS</text>
<text x="65.1" y="280.1">mm</text>
<text x="80.7" y="280.1">07-05-2</text>
<text x="114.8" y="280.1">x 64 Drive, Gear Profile</text>
<text x="164.3" y="280.1">2</text>
<text x="31.7" y="285.7">September 2001</text>
<text x="82" y="285.7">1:1</text>
<text x="104.2" y="285.7">Parts = 1</text>
<text x="149" y="285.7">1 OF 1</text>
</g>
<g font-size="2.1">
<text x="64.8" y="274.8">SIZE</text>
<text x="80.7" y="274.8">FSCM NO</text>
<text x="125.1" y="274.8">DWG NO</text>
<text x="163" y="274.8">REV</text>
<text x="11.1" y="280.4">DRAWN</text>
<text x="11.1" y="285.4">ISSUED</text>
<text x="62.7" y="285.4">SCALE</text>
<text x="125.7" y="285.4">SHEET</text>
</g>
</svg>
